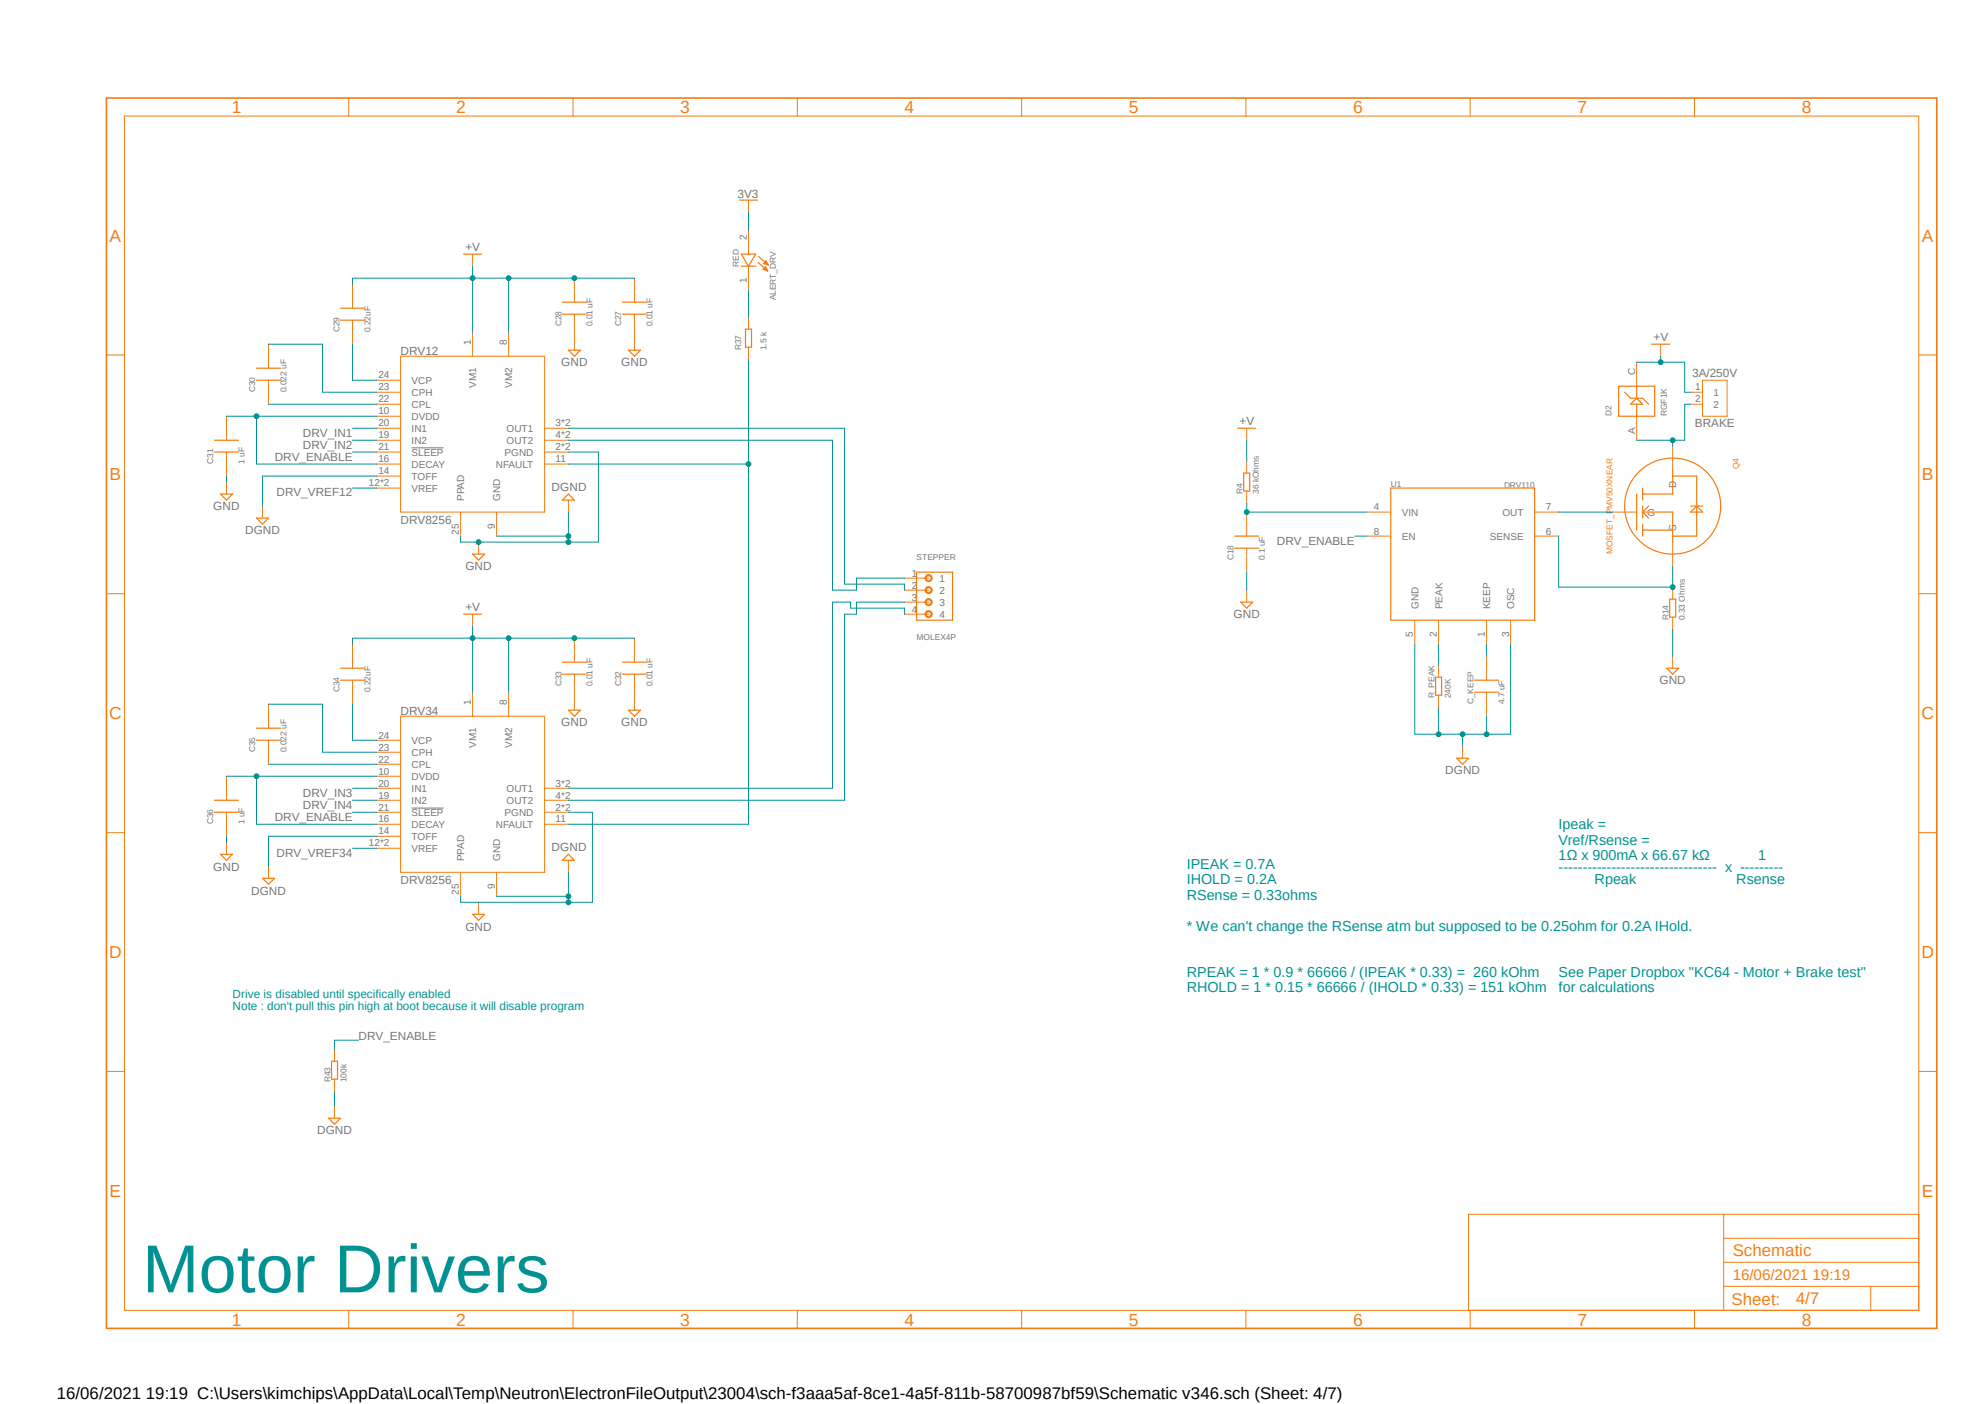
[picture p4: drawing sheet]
<svg xmlns="http://www.w3.org/2000/svg" width="420mm" height="297mm" viewBox="0 0 420 297" stroke-linecap="round" stroke-linejoin="round" font-family="sans-serif">
<path d="M22 20.4l388.2 261.2M410.2 20.4l-388.2 261.2" fill="none" stroke="#fff" stroke-width=".21"/>
<path d="M87.1 94.7h6.8M87.1 170.9h6.8" fill="none" stroke="#757575" stroke-width=".21"/>
<g fill="none" stroke="#f57c10" stroke-width=".21">
<path d="M26.3 24.6h379.7v252.6h-379.7zM73.8 20.7v3.9M121.2 20.7v3.9M168.7 20.7v3.9M216.2 20.7v3.9M263.6 20.7v3.9M311.1 20.7v3.9M358.5 20.7v3.9M100 53.8v2.5M121.5 58.8v5.1M134.2 58.8v5.1M158.4 42.3v2.6"/>
<path d="M158.4 48.7v5.1M158.4 56.3v5.1M22.5 75.1h3.8M56.8 72.8v5.1M74.6 60.1v5.1M74.6 67.7v5.1M84.8 75.4h30.4v32.9h-30.4zM100 70.3v5.1M107.6 70.3v5.1M121.5 66.5v7.6M134.2 66.5v7.6M158.4 67.1v2.5"/>
<path d="M158.4 73.4v2.6M406 75.1h3.8M47.9 88.1v5M47.9 95.6v5.1M56.8 80.4v5.1M79.7 80.4h5.1M79.7 83h5.1M79.7 85.5h5.1M79.7 88.1h5.1M79.7 90.6h5.1M79.7 98.2h5.1M79.7 95.6h5.1"/>
<path d="M79.7 93.1h5.1M115.2 90.6h5.1M115.2 98.2h5.1M115.2 95.6h5.1M115.2 93.1h5.1M47.9 102v2.5M55.5 107.1v2.5M79.7 100.7h5.1M79.7 103.3h5.1M97.5 108.3v5.1M101.3 114.7v2.5M105.1 108.3v5.1"/>
<path d="M22.5 125.6h3.8M74.6 136.3v5.1M100 129.9v2.6M121.5 135v5.1M134.2 135v5.1M353.9 138.8v2.6M406 125.6h3.8M56.8 149v5.1M56.8 156.6v5.1M74.6 143.9v5.1M79.7 156.6h5.1M79.7 159.1h5.1"/>
<path d="M84.8 151.5h30.4v33h-30.4zM100 146.4v5.1M107.6 146.4v5.1M121.5 142.6v7.6M134.2 142.6v7.6M22.5 176.1h3.8M47.9 164.2v5.1M47.9 171.8v5.1M47.9 178.2v2.5M79.7 161.7h5.1M79.7 164.2h5.1M79.7 166.8h5.1"/>
<path d="M79.7 174.4h5.1M79.7 171.8h5.1M79.7 169.3h5.1M79.7 176.9h5.1M79.7 179.5h5.1M115.2 166.8h5.1M115.2 174.4h5.1M115.2 171.8h5.1M115.2 169.3h5.1M406 176.1h3.8M56.8 183.3v2.5M97.5 184.5v5.1"/>
<path d="M101.3 190.9v2.5M105.1 184.5v5.1M22.5 226.7h3.8M70.8 222v2.5M70.8 228.3v2.5M70.8 234v2.6M406 226.7h3.8M364.7 256.9v20.3M406 256.9h-95.3v20.3M73.8 277.2v3.8M121.2 277.2v3.8M168.7 277.2v3.8"/>
<path d="M216.2 277.2v3.8M263.6 277.2v3.8M311.1 277.2v3.8M358.5 277.2v3.8M364.7 272.1h41.3M364.7 267h41.3M364.7 262h41.3M395.8 272.1v5.1"/>
</g>
<path d="M22.5 20.7h387.3v260.3h-387.3z" fill="none" stroke="#f57c10" stroke-width=".34"/>
<g fill="none" stroke="#f57c10" stroke-width=".25">
<path d="M98.1 53.8h3.8M156.5 42.3h3.8M156.8 53.8h3.1l-1.5 2.5zM156.8 56.3h3.1M160.4 55.5l2 1.8M160.5 54.3l2.1 1.7M161.5 57l.5-.6 .4 .9M161.5 57l.9 .3M161.6 55.8l.5-.6 .5 .8M161.6 55.8l1 .2M161.9 56.6l.2 .2M162 55.4l.1 .2"/>
<path d="M162.2 56.9v.1h-.7M162.3 55.6v.2h-.7M54.3 77.9h5.1M72.1 67.7h5M72.1 65.2h5M119 66.5h5.1M119 63.9h5.1M120.3 74.1h2.5l-1.3 1.3zM131.7 66.5h5.1M131.7 63.9h5.1M133 74.1h2.5l-1.3 1.3zM157.7 69.6h1.3v3.8h-1.3z"/>
<path d="M45.4 95.6h5.1M45.4 93.1h5.1M54.3 80.4h5.1M46.7 104.5h2.5l-1.3 1.3zM54.3 109.6h2.5l-1.3 1.3zM100 117.2h2.5l-1.2 1.3zM98.1 129.9h3.8M54.3 156.6h5.1M54.3 154.1h5.1M72.1 143.9h5M72.1 141.4h5M119 142.6h5.1"/>
<path d="M119 140.1h5.1M120.3 150.2h2.5l-1.3 1.3zM131.7 142.6h5.1M131.7 140.1h5.1M133 150.2h2.5l-1.3 1.3zM352.6 141.4h2.6l-1.3 1.2zM45.4 171.8h5.1M45.4 169.3h5.1M46.7 180.7h2.5l-1.3 1.3zM55.5 185.8h2.6l-1.3 1.3zM100 193.4h2.5l-1.2 1.3zM69.5 236.6h2.6l-1.3 1.2z"/>
<path d="M70.1 224.5h1.3v3.8h-1.3z"/>
</g>
<path d="M196 121.7a.78 .78 0 0 1 1.2 .3 .78 .78 0 0 1-.6 1.1 .78 .78 0 0 1-.9-.8h.3a.52 .52 0 0 1 .7-.4 .52 .52 0 0 1 .1 .8 .52 .52 0 0 1-.8-.1v-.3h-.3z" fill-rule="evenodd" fill="#f57c10"/>
<path d="M196 121.7a.78 .78 0 0 1 1.2 .3 .78 .78 0 0 1-.6 1.1 .78 .78 0 0 1-.9-.8h.3a.52 .52 0 0 1 .7-.4 .52 .52 0 0 1 .1 .8 .52 .52 0 0 1-.8-.1v-.3h-.3z" fill="none" stroke="#f57c10" stroke-width=".21"/>
<path d="M196 124.2a.78 .78 0 0 1 1.2 .3 .78 .78 0 0 1-.6 1.1 .78 .78 0 0 1-.9-.8h.3a.52 .52 0 0 1 .7-.4 .52 .52 0 0 1 .1 .9 .52 .52 0 0 1-.8-.2v-.3h-.3z" fill-rule="evenodd" fill="#f57c10"/>
<path d="M196 124.2a.78 .78 0 0 1 1.2 .3 .78 .78 0 0 1-.6 1.1 .78 .78 0 0 1-.9-.8h.3a.52 .52 0 0 1 .7-.4 .52 .52 0 0 1 .1 .9 .52 .52 0 0 1-.8-.2v-.3h-.3z" fill="none" stroke="#f57c10" stroke-width=".21"/>
<path d="M196 126.7a.78 .78 0 0 1 1.2 .4 .78 .78 0 0 1-.6 1 .78 .78 0 0 1-.9-.7h.3a.52 .52 0 0 1 .7-.4 .52 .52 0 0 1 .1 .8 .52 .52 0 0 1-.8-.2v-.2h-.3z" fill-rule="evenodd" fill="#f57c10"/>
<path d="M196 126.7a.78 .78 0 0 1 1.2 .4 .78 .78 0 0 1-.6 1 .78 .78 0 0 1-.9-.7h.3a.52 .52 0 0 1 .7-.4 .52 .52 0 0 1 .1 .8 .52 .52 0 0 1-.8-.2v-.2h-.3z" fill="none" stroke="#f57c10" stroke-width=".21"/>
<path d="M196 129.3a.78 .78 0 0 1 1.2 .3 .78 .78 0 0 1-.6 1.1 .78 .78 0 0 1-.9-.8h.3a.52 .52 0 0 1 .7-.4 .52 .52 0 0 1 .1 .8 .52 .52 0 0 1-.8-.1v-.3h-.3z" fill-rule="evenodd" fill="#f57c10"/>
<g fill="none" stroke="#f57c10" stroke-width=".21">
<path d="M346.3 76.6v5.1M351.4 72.8v2.6M263.8 90.6v2.5M263.8 97.5v2.6M346.3 88.1v5M353.9 94.4v5M357.7 83h2.5M357.7 85.5h2.5M360.2 80.4h5.2v7.7h-5.2zM120.3 105.8v2.5M263.8 103.9v2.5M263.8 108.3v5.1"/>
<path d="M263.8 116v5M289.2 108.3h5.1M289.2 113.4h5.1M324.7 108.3h5.1M324.7 113.4h5.1M341.2 108.3h5.1M353.9 114.7v5.1M191.4 122.3h5.1M191.4 124.8h5.1M191.4 127.4h5.1M191.4 129.9h5.1M196 129.3a.78 .78 0 0 1 1.2 .3 .78 .78 0 0 1-.6 1.1 .78 .78 0 0 1-.9-.8h.3a.52 .52 0 0 1 .7-.4 .52 .52 0 0 1 .1 .8 .52 .52 0 0 1-.8-.1v-.3h-.3z"/>
<path d="M263.8 124.8v2.6M299.3 131.2v5.1M304.4 131.2v5.1M314.5 131.2v5.1M314.5 138.8v5.1M319.6 131.2v5.1M353.9 124.2v2.5M353.9 130.6v2.5M304.4 140.7v2.6M304.4 147.1v2.5M309.5 157.9v2.5M314.5 146.4v5.1"/>
<path d="M120.3 182v2.5"/>
</g>
<g fill="none" stroke="#f57c10" stroke-width=".25">
<path d="M349.5 72.8h3.8M261.9 90.6h3.8M342.5 81.7h7.6v6.4h-7.6zM343.7 83l1.3 1.2h2.6l1.2 1.3M345 85.5l1.3-1.3 1.3 1.3zM346.3 81.7v2.5M346.3 85.5v2.6M353.9 99.4v5.1h-6.3M120.3 104.5l1.2 1.3h-2.5zM261.2 113.4h5.1M261.2 116h5.1M263.1 100.1h1.3v3.8h-1.3z"/>
<path d="M294.3 103.3h30.4v27.9h-30.4zM346.3 104.5v7.6M347.6 103.3v2.5M347.6 107.1v2.5M347.6 110.9v2.5M347.6 112.1h6.3M347.6 108.3h6.3v6.4M347.6 108.3l1.2 1.3M348.8 107.1l-1.2 1.2M353.9 100.7h5.1v12.7h-5.1M357.7 108.3l1.3-1.2 1.3 1.2zM357.7 107.1h2.6"/>
<path d="M193.9 121h7.6v10.2h-7.6zM262.5 127.4h2.5l-1.2 1.3zM353.3 126.7h1.2v3.9h-1.2zM303.7 143.3h1.3v3.8h-1.3zM312 146.4h5.1M312 143.9h5.1M308.2 160.4h2.5l-1.2 1.3zM120.3 180.7l1.2 1.3h-2.5z"/>
<circle cx="353.9" cy="107.1" r="10.2"/>
</g>
<path d="M47.9 100.7v1.3M79.7 100.7h-24.2v6.4M299.3 136.3v19h20.3M353.9 133.1v5.7M309.5 155.3v2.6M47.9 176.9v1.3M79.7 176.9h-22.9v6.4M70.8 230.8v3.2" fill="none" stroke="#009292" stroke-width=".21"/>
<circle cx="309.5" cy="155.3" r=".51" fill="#009292"/>
<g fill="none" stroke="#009292" stroke-width=".21">
<path d="M314.5 151.5v3.8"/>
<circle cx="309.5" cy="155.3" r=".51"/>
</g>
<circle cx="314.5" cy="155.3" r=".51" fill="#009292"/>
<g fill="none" stroke="#009292" stroke-width=".21">
<path d="M304.4 149.6v5.7"/>
<circle cx="314.5" cy="155.3" r=".51"/>
</g>
<circle cx="304.4" cy="155.3" r=".51" fill="#009292"/>
<g fill="none" stroke="#009292" stroke-width=".21">
<path d="M97.5 113.4v1.3h3.8M120.3 108.3v5.1h-15.2M263.8 121v3.8M319.6 136.3v19"/>
<circle cx="304.4" cy="155.3" r=".51"/>
</g>
<circle cx="101.3" cy="114.7" r=".51" fill="#009292"/>
<g fill="none" stroke="#009292" stroke-width=".21">
<path d="M120.3 95.6h6.3v19.1h-25.3M120.3 113.4v1.3"/>
<circle cx="101.3" cy="114.7" r=".51"/>
</g>
<circle cx="120.3" cy="113.4" r=".51" fill="#009292"/>
<circle cx="120.3" cy="113.4" r=".51" fill="none" stroke="#009292" stroke-width=".21"/>
<circle cx="120.3" cy="114.7" r=".51" fill="#009292"/>
<g fill="none" stroke="#009292" stroke-width=".21">
<path d="M120.3 171.8h5v19.1h-27.8v-1.3M105.1 189.6h15.2M120.3 184.5v6.4"/>
<circle cx="120.3" cy="114.7" r=".51"/>
</g>
<circle cx="120.3" cy="189.6" r=".51" fill="#009292"/>
<circle cx="120.3" cy="189.6" r=".51" fill="none" stroke="#009292" stroke-width=".21"/>
<circle cx="120.3" cy="190.9" r=".51" fill="#009292"/>
<g fill="none" stroke="#009292" stroke-width=".21">
<path d="M100 56.3v14M107.6 58.8h13.9M74.6 90.6h5.1M74.6 93.1h5.1M74.6 169.3h5.1M74.6 166.8h5.1"/>
<circle cx="120.3" cy="190.9" r=".51"/>
</g>
<circle cx="100" cy="58.8" r=".51" fill="#009292"/>
<g fill="none" stroke="#009292" stroke-width=".21">
<path d="M100 58.8h7.6M121.5 58.8h12.7"/>
<circle cx="100" cy="58.8" r=".51"/>
</g>
<circle cx="121.5" cy="58.8" r=".51" fill="#009292"/>
<g fill="none" stroke="#009292" stroke-width=".21">
<path d="M107.6 58.8v11.5"/>
<circle cx="121.5" cy="58.8" r=".51"/>
</g>
<circle cx="107.6" cy="58.8" r=".51" fill="#009292"/>
<g fill="none" stroke="#009292" stroke-width=".21">
<path d="M100 58.8h-25.4v1.3M100 132.5v13.9M107.6 135h13.9"/>
<circle cx="107.6" cy="58.8" r=".51"/>
</g>
<circle cx="100" cy="135" r=".51" fill="#009292"/>
<g fill="none" stroke="#009292" stroke-width=".21">
<path d="M100 135h7.6M121.5 135h12.7"/>
<circle cx="100" cy="135" r=".51"/>
</g>
<circle cx="121.5" cy="135" r=".51" fill="#009292"/>
<g fill="none" stroke="#009292" stroke-width=".21">
<path d="M107.6 135v11.4"/>
<circle cx="121.5" cy="135" r=".51"/>
</g>
<circle cx="107.6" cy="135" r=".51" fill="#009292"/>
<g fill="none" stroke="#009292" stroke-width=".21">
<path d="M346.3 76.6h10.1v6.4h1.3M351.4 75.4v1.2M100 135h-25.4v1.3"/>
<circle cx="107.6" cy="135" r=".51"/>
</g>
<circle cx="351.4" cy="76.6" r=".51" fill="#009292"/>
<g fill="none" stroke="#009292" stroke-width=".21">
<path d="M56.8 72.8h11.4v10.2h11.5M74.6 72.8v7.6h5.1M47.9 88.1h31.8M54.3 88.1v10.1h25.4M56.8 85.5h22.9M263.8 93.1v4.4M74.6 103.3h5.1M74.6 179.5h5.1"/>
<circle cx="351.4" cy="76.6" r=".51"/>
</g>
<circle cx="54.3" cy="88.1" r=".51" fill="#009292"/>
<g fill="none" stroke="#009292" stroke-width=".21">
<path d="M74.6 95.6h5.1M286.6 113.4h2.6M56.8 149h11.4v10.1h11.5M74.6 149v7.6h5.1M47.9 164.2h31.8M54.3 164.2v10.2h25.4M56.8 161.7h22.9M74.6 171.8h5.1M75.9 220h-5.1v2"/>
<circle cx="54.3" cy="88.1" r=".51"/>
</g>
<circle cx="54.3" cy="164.2" r=".51" fill="#009292"/>
<g fill="none" stroke="#009292" stroke-width=".21">
<path d="M158.4 44.9v3.8M158.4 61.4v5.7M158.4 76v98.4h-38.1M120.3 90.6h58.4v33h12.7v1.2M120.3 93.1h55.8v31.7h5.1v-2.5h10.2M120.3 98.2h38.1M191.4 127.4h-10.2v2.5h-2.5v39.4h-58.4M191.4 129.9v-1.2h-11.4v-1.3h-3.9v39.4h-55.8"/>
<circle cx="54.3" cy="164.2" r=".51"/>
</g>
<circle cx="158.4" cy="98.2" r=".51" fill="#009292"/>
<g fill="none" stroke="#009292" stroke-width=".21">
<path d="M329.8 113.4v10.8h24.1v-4.4"/>
<circle cx="158.4" cy="98.2" r=".51"/>
</g>
<circle cx="353.9" cy="124.2" r=".51" fill="#009292"/>
<g fill="none" stroke="#009292" stroke-width=".21">
<path d="M353.9 93.1v1.3M357.7 85.5h-1.3v7.6h-10.1M304.4 136.3v4.4M314.5 136.3v2.5"/>
<circle cx="353.9" cy="124.2" r=".51"/>
</g>
<circle cx="353.9" cy="93.1" r=".51" fill="#009292"/>
<g fill="none" stroke="#009292" stroke-width=".21">
<path d="M263.8 106.4v1.9h25.4"/>
<circle cx="353.9" cy="93.1" r=".51"/>
</g>
<circle cx="263.8" cy="108.3" r=".51" fill="#009292"/>
<g fill="none" stroke="#009292" stroke-width=".21">
<path d="M329.8 108.3h11.4"/>
<circle cx="263.8" cy="108.3" r=".51"/>
</g>
<text font-size="14.4" fill="#009292" x="30.1" y="273.4">Motor Drivers</text>
<g font-size="3.7" fill="#f57c10">
<text x="49.1" y="24">1</text>
<text x="96.5" y="24">2</text>
<text x="143.9" y="24">3</text>
<text x="191.4" y="24">4</text>
<text x="238.8" y="24">5</text>
<text x="286.3" y="24">6</text>
<text x="333.8" y="24">7</text>
<text x="381.2" y="24">8</text>
<text x="23.2" y="51.1">A</text>
<text x="406.6" y="51.1">A</text>
<text x="23.2" y="101.6">B</text>
<text x="406.6" y="101.6">B</text>
<text x="23.1" y="152.2">C</text>
<text x="406.6" y="152.2">C</text>
<text x="23.1" y="202.7">D</text>
<text x="406.6" y="202.7">D</text>
<text x="23.2" y="253.2">E</text>
<text x="406.6" y="253.2">E</text>
<text x="49.1" y="280.4">1</text>
<text x="96.5" y="280.4">2</text>
<text x="143.9" y="280.4">3</text>
<text x="191.4" y="280.4">4</text>
<text x="238.8" y="280.4">5</text>
<text x="286.3" y="280.4">6</text>
<text x="333.8" y="280.4">7</text>
<text x="381.2" y="280.4">8</text>
</g>
<g font-size="3.6" fill="#f57c10">
<text x="366.6" y="265.8">Schematic</text>
<text x="379.9" y="275.9">4/7</text>
<text x="366.4" y="276.1">Sheet:</text>
</g>
<text font-size="3.6" x="12" y="296">16/06/2021 19:19 C:\Users\kimchips\AppData\Local\Temp\Neutron\ElectronFileOutput\23004\sch-f3aaa5af-8ce1-4a5f-811b-58700987bf59\Schematic v346.sch (Sheet: 4/7)</text>
<text font-size="3.2" fill="#f57c10" x="366.6" y="270.8">16/06/2021 19:19</text>
<g font-size="3" fill="#009292">
<text x="329.8" y="175.5">Ipeak =</text>
<text x="329.8" y="178.7">Vref/Rsense =</text>
<text x="251.1" y="183.9">IPEAK = 0.7A</text>
<text x="329.8" y="182">1Ω x 900mA x 66.67 kΩ</text>
<text x="329.8" y="184.5">--------------------------------- x ---------</text>
<text x="372" y="182">1</text>
<text x="251.1" y="187.1">IHOLD = 0.2A</text>
<text x="251.1" y="190.4">RSense = 0.33ohms</text>
<text x="337.4" y="187.1">Rpeak</text>
<text x="367.4" y="187.1">Rsense</text>
<text x="251.1" y="196.9">* We can't change the RSense atm but supposed to be 0.25ohm for 0.2A IHold.</text>
<text x="251.1" y="206.7">RPEAK = 1 * 0.9 * 66666 / (IPEAK * 0.33) = 260 kOhm</text>
<text x="251.1" y="209.9">RHOLD = 1 * 0.15 * 66666 / (IHOLD * 0.33) = 151 kOhm</text>
<text x="329.8" y="206.7">See Paper Dropbox &quot;KC64 - Motor + Brake test&quot;</text>
<text x="329.8" y="209.9">for calculations</text>
</g>
<g font-size="2.5" fill="#757575">
<text x="156" y="41.8">3V3</text>
<text x="98.5" y="53.1">+V</text>
<text x="84.8" y="75.1">DRV12</text>
<text x="118.7" y="77.5">GND</text>
<text x="131.4" y="77.5">GND</text>
<text x="349.8" y="72.2">+V</text>
<text x="358" y="79.8">3A/250V</text>
<text x="262.3" y="90">+V</text>
<text x="64.1" y="92.4">DRV_IN1</text>
<text x="64.1" y="94.9">DRV_IN2</text>
<text x="358.6" y="90.4">BRAKE</text>
<text x="58.1" y="97.5">DRV_ENABLE</text>
<text x="45.1" y="108">GND</text>
<text x="58.5" y="105">DRV_VREF12</text>
<text x="116.7" y="103.9">DGND</text>
<text x="51.9" y="113">DGND</text>
<text x="84.8" y="110.9">DRV8256</text>
<text x="270.2" y="115.2">DRV_ENABLE</text>
<text x="98.5" y="120.7">GND</text>
<text x="98.5" y="129.3">+V</text>
<text x="261" y="130.8">GND</text>
<text x="351.1" y="144.8">GND</text>
<text x="84.8" y="151.3">DRV34</text>
<text x="118.7" y="153.7">GND</text>
<text x="131.4" y="153.7">GND</text>
<text x="305.8" y="163.8">DGND</text>
<text x="58.1" y="173.6">DRV_ENABLE</text>
<text x="64.1" y="171.1">DRV_IN4</text>
<text x="64.1" y="168.5">DRV_IN3</text>
<text x="45.1" y="184.2">GND</text>
<text x="58.5" y="181.2">DRV_VREF34</text>
<text x="116.7" y="180.1">DGND</text>
<text x="53.1" y="189.2">DGND</text>
<text x="84.8" y="187.1">DRV8256</text>
<text x="98.5" y="196.9">GND</text>
<text x="75.9" y="220.1">DRV_ENABLE</text>
<text x="67.1" y="240">DGND</text>
</g>
<g font-size="2.5" fill="#009292">
<text x="49.2" y="211.1">Drive is disabled until specifically enabled</text>
<text x="49.2" y="213.7">Note : don't pull this pin high at boot because it will disable program</text>
</g>
<g font-size="2.1" fill="#757575">
<text x="158" y="50.8" transform="rotate(-90 158 50.8)">2</text>
<text x="158" y="59.8" transform="rotate(-90 158 59.8)">1</text>
<text x="99.6" y="73" transform="rotate(-90 99.6 73)">1</text>
<text x="107.2" y="73" transform="rotate(-90 107.2 73)">8</text>
<text x="80.1" y="80.1">24</text>
<text x="80.1" y="82.6">23</text>
<text x="87.1" y="81.2">VCP</text>
<text x="87.1" y="83.7">CPH</text>
<text x="100.8" y="82" transform="rotate(-90 100.8 82)">VM1</text>
<text x="108.4" y="82" transform="rotate(-90 108.4 82)">VM2</text>
<text x="345.9" y="79.3" transform="rotate(-90 345.9 79.3)">C</text>
<text x="358.6" y="82.6">1</text>
<text x="362.5" y="83.7">1</text>
<text x="80.1" y="85.1">22</text>
<text x="80.1" y="87.7">10</text>
<text x="87.1" y="86.3">CPL</text>
<text x="87.1" y="88.8">DVDD</text>
<text x="358.6" y="85.1">2</text>
<text x="362.5" y="86.3">2</text>
<text x="80.1" y="90.2">20</text>
<text x="80.1" y="92.8">19</text>
<text x="80.1" y="95.3">21</text>
<text x="87.1" y="91.4">IN1</text>
<text x="87.1" y="93.9">IN2</text>
<text x="107.2" y="93.9">OUT2</text>
<text x="107.2" y="91.4">OUT1</text>
<text x="117.6" y="95.3">2*2</text>
<text x="117.6" y="92.8">4*2</text>
<text x="117.6" y="90.2">3*2</text>
<text x="345.9" y="91.8" transform="rotate(-90 345.9 91.8)">A</text>
<text x="80.1" y="97.8">16</text>
<text x="80.1" y="100.4">14</text>
<text x="87.1" y="96.4">SLEEP</text>
<text x="87.1" y="98.9">DECAY</text>
<text x="87.1" y="101.5">TOFF</text>
<text x="104.9" y="98.9">NFAULT</text>
<text x="106.8" y="96.4">PGND</text>
<text x="117.6" y="97.8">11</text>
<text x="78.1" y="102.9">12*2</text>
<text x="87.1" y="104">VREF</text>
<text x="98.2" y="106" transform="rotate(-90 98.2 106)">PPAD</text>
<text x="105.8" y="106" transform="rotate(-90 105.8 106)">GND</text>
<text x="290.7" y="108">4</text>
<text x="327.1" y="108">7</text>
<text x="354.7" y="103.3" transform="rotate(-90 354.7 103.3)">D</text>
<text x="97.1" y="113.1" transform="rotate(-90 97.1 113.1)">25</text>
<text x="104.7" y="111.9" transform="rotate(-90 104.7 111.9)">9</text>
<text x="290.7" y="113.1">8</text>
<text x="296.6" y="109.1">VIN</text>
<text x="317.9" y="109.1">OUT</text>
<text x="327.1" y="113.1">6</text>
<text x="348.6" y="109.1">G</text>
<text x="354.7" y="112.4" transform="rotate(-90 354.7 112.4)">S</text>
<text x="296.6" y="114.2">EN</text>
<text x="315.3" y="114.2">SENSE</text>
<text x="193" y="122">1</text>
<text x="193" y="124.5">2</text>
<text x="198.8" y="123.1">1</text>
<text x="198.8" y="125.6">2</text>
<text x="193" y="127">3</text>
<text x="193" y="129.6">4</text>
<text x="198.8" y="128.1">3</text>
<text x="198.8" y="130.7">4</text>
<text x="300.1" y="128.9" transform="rotate(-90 300.1 128.9)">GND</text>
<text x="305.2" y="128.9" transform="rotate(-90 305.2 128.9)">PEAK</text>
<text x="315.3" y="128.9" transform="rotate(-90 315.3 128.9)">KEEP</text>
<text x="320.4" y="128.9" transform="rotate(-90 320.4 128.9)">OSC</text>
<text x="299" y="134.7" transform="rotate(-90 299 134.7)">5</text>
<text x="304" y="134.7" transform="rotate(-90 304 134.7)">2</text>
<text x="314.2" y="134.7" transform="rotate(-90 314.2 134.7)">1</text>
<text x="319.3" y="134.7" transform="rotate(-90 319.3 134.7)">3</text>
<text x="99.6" y="149.2" transform="rotate(-90 99.6 149.2)">1</text>
<text x="107.2" y="149.2" transform="rotate(-90 107.2 149.2)">8</text>
<text x="80.1" y="156.3">24</text>
<text x="80.1" y="158.8">23</text>
<text x="80.1" y="161.3">22</text>
<text x="87.1" y="157.4">VCP</text>
<text x="87.1" y="159.9">CPH</text>
<text x="100.8" y="158.2" transform="rotate(-90 100.8 158.2)">VM1</text>
<text x="108.4" y="158.2" transform="rotate(-90 108.4 158.2)">VM2</text>
<text x="80.1" y="163.9">10</text>
<text x="80.1" y="166.4">20</text>
<text x="87.1" y="162.4">CPL</text>
<text x="87.1" y="165">DVDD</text>
<text x="87.1" y="167.5">IN1</text>
<text x="107.2" y="167.5">OUT1</text>
<text x="117.6" y="166.4">3*2</text>
<text x="80.1" y="169">19</text>
<text x="80.1" y="171.5">21</text>
<text x="80.1" y="174">16</text>
<text x="87.1" y="170.1">IN2</text>
<text x="87.1" y="172.6">SLEEP</text>
<text x="106.8" y="172.6">PGND</text>
<text x="107.2" y="170.1">OUT2</text>
<text x="117.6" y="174">11</text>
<text x="117.6" y="171.5">2*2</text>
<text x="117.6" y="169">4*2</text>
<text x="78.1" y="179.1">12*2</text>
<text x="80.1" y="176.5">14</text>
<text x="87.1" y="175.1">DECAY</text>
<text x="87.1" y="177.7">TOFF</text>
<text x="104.9" y="175.1">NFAULT</text>
<text x="87.1" y="180.2">VREF</text>
<text x="98.2" y="182.2" transform="rotate(-90 98.2 182.2)">PPAD</text>
<text x="105.8" y="182.2" transform="rotate(-90 105.8 182.2)">GND</text>
<text x="97.1" y="189.2" transform="rotate(-90 97.1 189.2)">25</text>
<text x="104.7" y="188" transform="rotate(-90 104.7 188)">9</text>
</g>
<g font-size="1.8" fill="#757575">
<text x="156.3" y="56.5" transform="rotate(-90 156.3 56.5)">RED</text>
<text x="164.1" y="63.5" transform="rotate(-90 164.1 63.5)">ALERT_DRV</text>
<text x="71.8" y="70.3" transform="rotate(-90 71.8 70.3)">C29</text>
<text x="78.4" y="70.3" transform="rotate(-90 78.4 70.3)">0.22uF</text>
<text x="118.8" y="69" transform="rotate(-90 118.8 69)">C28</text>
<text x="125.3" y="69" transform="rotate(-90 125.3 69)">0.01 uF</text>
<text x="131.4" y="69" transform="rotate(-90 131.4 69)">C27</text>
<text x="138.1" y="69" transform="rotate(-90 138.1 69)">0.01 uF</text>
<text x="156.8" y="74.1" transform="rotate(-90 156.8 74.1)">R37</text>
<text x="162.2" y="74.1" transform="rotate(-90 162.2 74.1)">1.5 k</text>
<text x="54" y="83" transform="rotate(-90 54 83)">C30</text>
<text x="60.6" y="83" transform="rotate(-90 60.6 83)">0.022 uF</text>
<text x="341" y="88.1" transform="rotate(-90 341 88.1)">D2</text>
<text x="352.6" y="88.1" transform="rotate(-90 352.6 88.1)">RGF1K</text>
<text x="45.1" y="98.2" transform="rotate(-90 45.1 98.2)">C31</text>
<text x="51.7" y="98.2" transform="rotate(-90 51.7 98.2)">1 uF</text>
<text x="262.9" y="104.5" transform="rotate(-90 262.9 104.5)">R4</text>
<text x="266.3" y="104.5" transform="rotate(-90 266.3 104.5)">36 kOhms</text>
<text x="294.3" y="103">U1</text>
<text x="318.2" y="103.3">DRV110</text>
<text x="193.9" y="118.5">STEPPER</text>
<text x="261" y="118.5" transform="rotate(-90 261 118.5)">C18</text>
<text x="267.6" y="118.5" transform="rotate(-90 267.6 118.5)">0.1 uF</text>
<text x="353" y="131.2" transform="rotate(-90 353 131.2)">R14</text>
<text x="356.4" y="131.2" transform="rotate(-90 356.4 131.2)">0.33 Ohms</text>
<text x="193.9" y="135.3">MOLEX4P</text>
<text x="71.8" y="146.4" transform="rotate(-90 71.8 146.4)">C34</text>
<text x="78.4" y="146.4" transform="rotate(-90 78.4 146.4)">0.22uF</text>
<text x="118.8" y="145.2" transform="rotate(-90 118.8 145.2)">C33</text>
<text x="125.3" y="145.2" transform="rotate(-90 125.3 145.2)">0.01 uF</text>
<text x="131.4" y="145.2" transform="rotate(-90 131.4 145.2)">C32</text>
<text x="138.1" y="145.2" transform="rotate(-90 138.1 145.2)">0.01 uF</text>
<text x="303.5" y="147.7" transform="rotate(-90 303.5 147.7)">R_PEAK</text>
<text x="307" y="147.7" transform="rotate(-90 307 147.7)">240K</text>
<text x="311.7" y="149" transform="rotate(-90 311.7 149)">C_KEEP</text>
<text x="318.3" y="149" transform="rotate(-90 318.3 149)">4.7 uF</text>
<text x="54" y="159.1" transform="rotate(-90 54 159.1)">C35</text>
<text x="60.6" y="159.1" transform="rotate(-90 60.6 159.1)">0.022 uF</text>
<text x="45.1" y="174.4" transform="rotate(-90 45.1 174.4)">C36</text>
<text x="51.7" y="174.4" transform="rotate(-90 51.7 174.4)">1 uF</text>
<text x="69.9" y="228.9" transform="rotate(-90 69.9 228.9)">R43</text>
<text x="73.3" y="228.9" transform="rotate(-90 73.3 228.9)">100k</text>
</g>
<g font-size="1.8" fill="#f57c10">
<text x="367.9" y="99.3" transform="rotate(-90 367.9 99.3)">Q4</text>
<text x="341.2" y="117.2" transform="rotate(-90 341.2 117.2)">MOSFET_PMV50XNEAR</text>
</g>
</svg>
